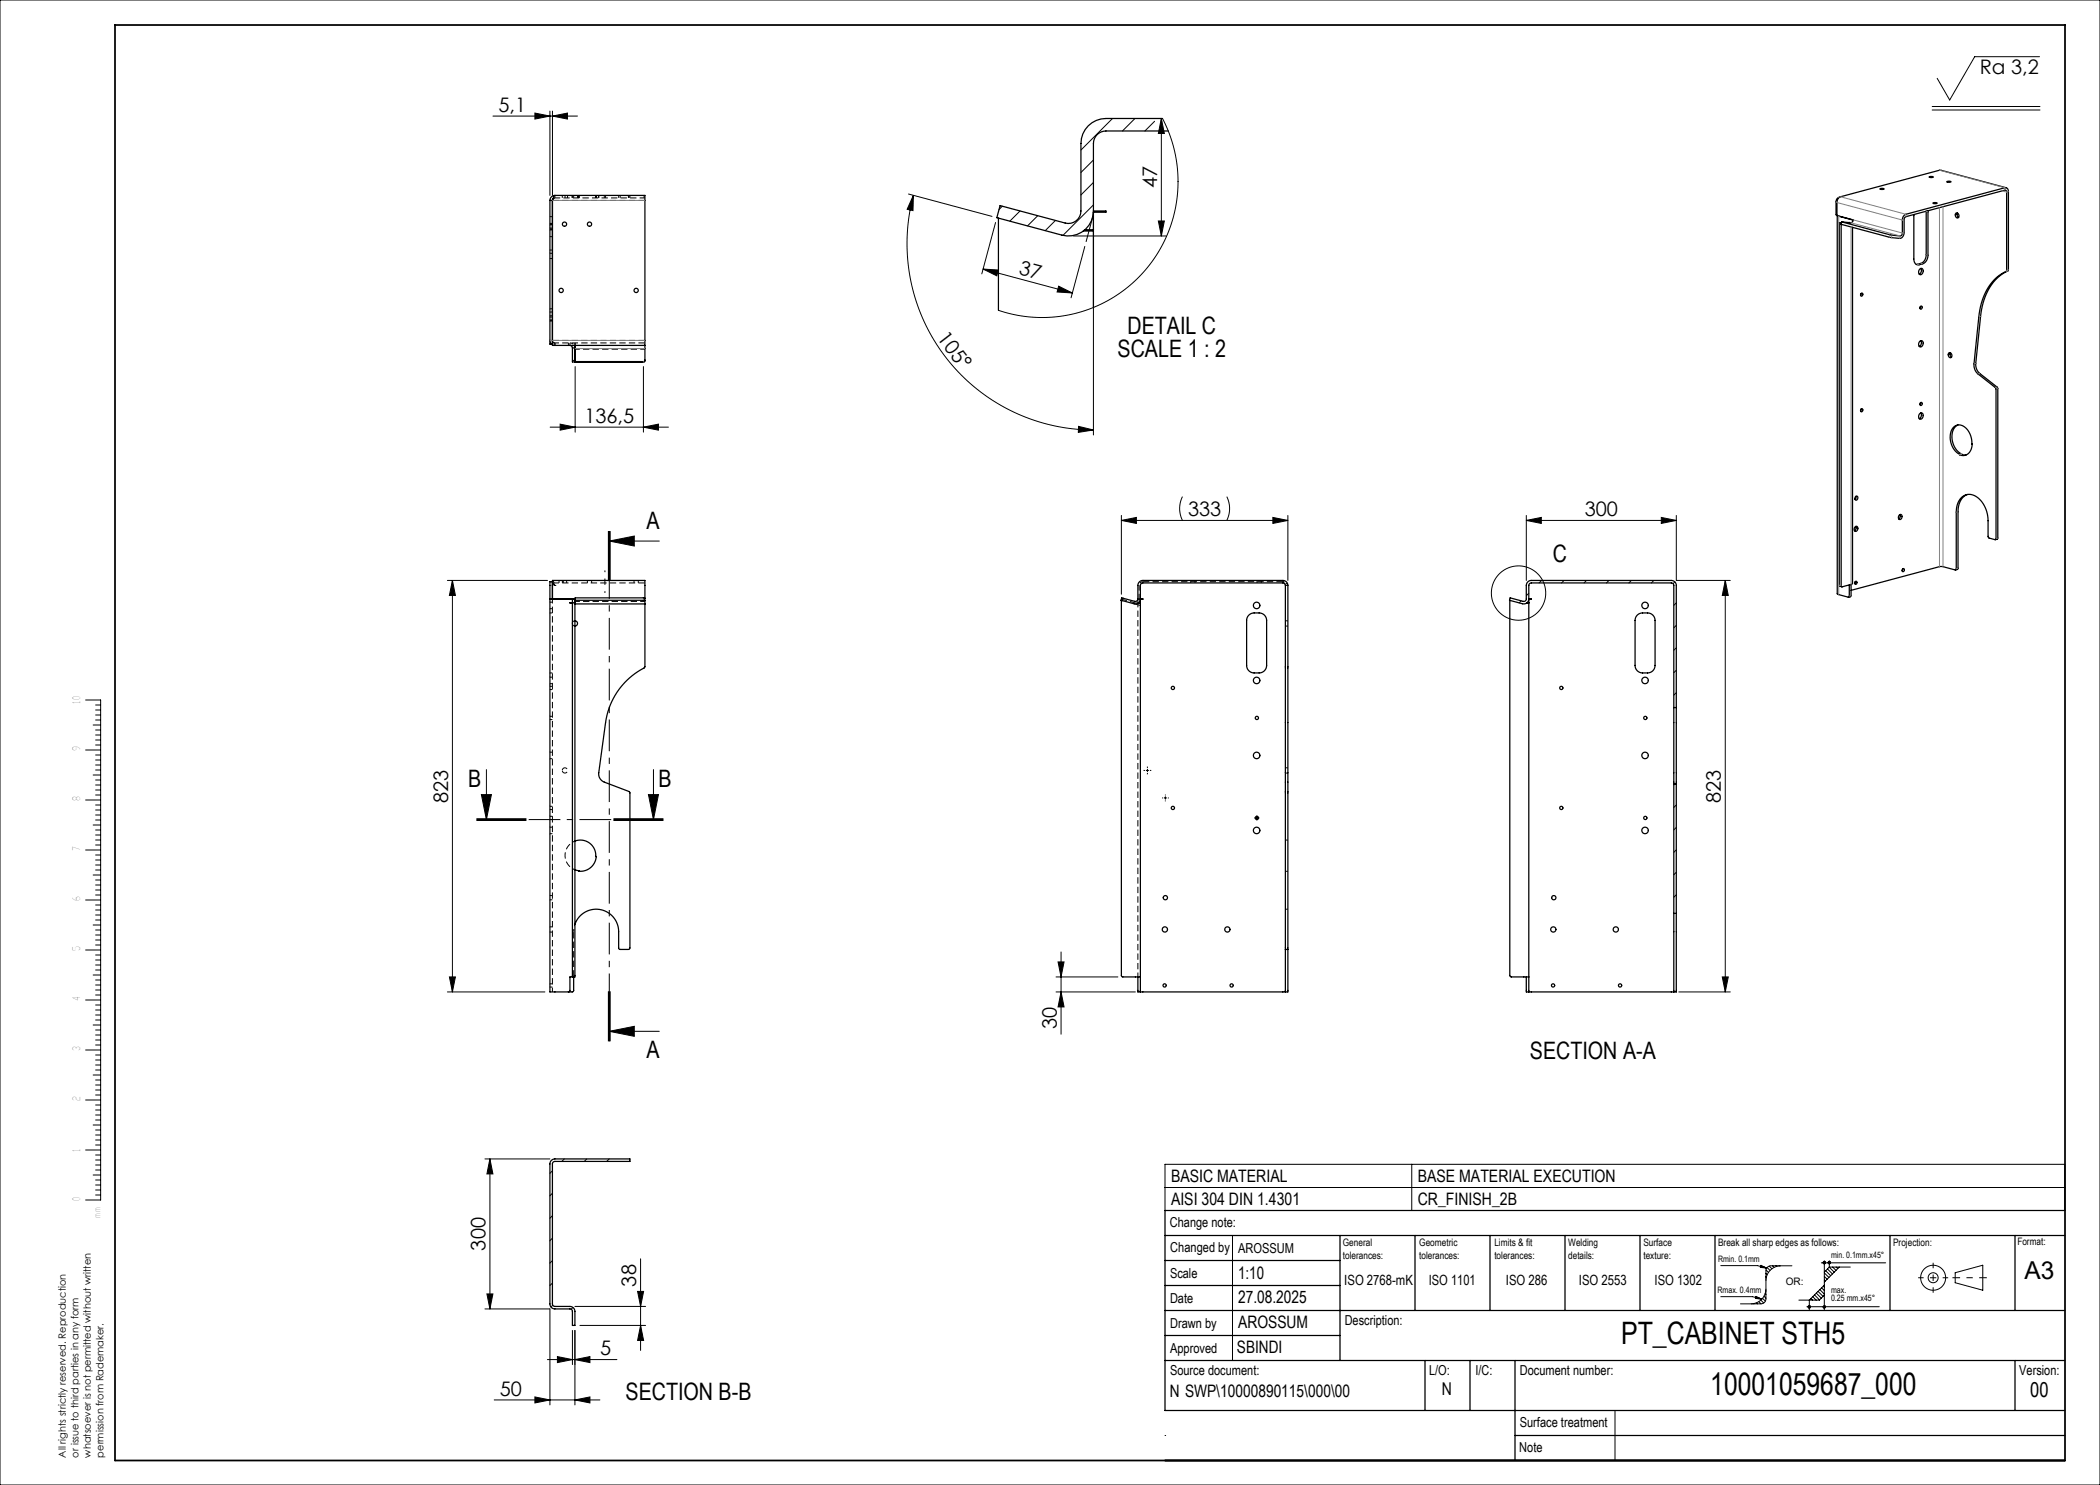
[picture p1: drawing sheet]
<svg xmlns="http://www.w3.org/2000/svg" width="420mm" height="297mm" viewBox="0 0 420 297" stroke-linecap="round" stroke-linejoin="round" font-family="sans-serif">
<g fill="none" stroke="#000" stroke-width=".2">
<path d="M0 0h420v297h-420zM407.9 11.3h-13l-5 8.7-2.5-4.3M98.6 23.2h16.9M107 22.6l3 .6-3 .6zM110 22.2v16.9M110.5 23.2l3-.6v1.2zM110.5 22.2v16.9M181.7 38.8l16.7 4.5M182.7 39.1l-.1 3-1.2-.2zM182.7 39.1a37.3 37.3 0 0 0 36 46.9M218.7 32l-2.5 2.5M218.7 36.5l-2.5 2.5"/>
<path d="M222.5 23.7l-6.3 6.3M227 23.7l-2.5 2.5M230.9 24.3l-1.9 1.9M232.3 23.7l.6 3h-1.2zM232.3 23.7v23.5M232.5 23.7l1.6 3.7 1 3.9 .5 4.1-.2 3.9-.7 4-1.3 3.8-1.9 3.6-2.4 3.3-2.9 2.9-3.2 2.4-3.6 1.9-3.8 1.3-4 .8-4 .2-4.1-.4-3.8-1M386.4 21.3h21.6M386.4 22h21.6M196.6 53.8l3.1 .2-.3 1.2zM196.6 53.8l17.9 4.8M199.1 44.5l-2.7 10.3M200.5 41.2l-.7 .7"/>
<path d="M204 42.2l-2 2M207.5 43.1l-2 2.1M211.1 44.1l-2.1 2M211.7 57.2l2.8 1.4-3.1-.2zM214.7 47.2h18.6M217 49.3l-2.8 10.3M218.5 43.5l-1.3 4.8M218.7 41l-6.1 6.1M218.7 43.2v43.8M231.7 44.2h1.2l-.6 3zM115 73.3v13.1M128.7 73.3v13.1"/>
<path d="M110 85.4h23.7M112 84.8l3 .6-3 .6zM128.7 85.4l3-.6v1.2zM215.7 85.3l3 .7-3 .5zM236.5 99.3a5.3 5.3 0 0 0 0 4.8M245.4 99.3a5.3 5.3 0 0 1 0 4.8M89.5 116.1h20M90.5 116.1l.6 3h-1.2zM90.5 116.1v82.3M121.7 106.2v10M121.9 108.2l5-1v2zM121.9 106.2v10"/>
<path d="M121.9 108.2h10M122 106.2v10M224.3 104.1l3-.6v1.2zM224.3 104.1h33.3M224.3 103.1v15.7M254.6 103.5l3 .6-3 .6zM257.6 103.1v13M305.3 104.1l3-.6v1.2zM305.3 103.1v13M305.3 104.1h30M305.8 118.6l-.5 .5M308.3 116.1l-.5 .5"/>
<path d="M312.8 116.1l-.5 .5M317.3 116.1l-.5 .5M321.8 116.1l-.5 .5M326.3 116.1l-.5 .5M330.8 116.1l-.5 .5M332.3 103.5l3 .6-3 .6zM335 116.4l-.4 .3M335.3 103.1v13h10.8M345.1 116.1v82.3M345.1 116.1l.6 3h-1.2zM17.1 140h3v100h-3M304.2 120.2l-.4 .4"/>
<path d="M335.3 120.6l-.5 .5M335.3 125.1l-.5 .5M335.3 129.6l-.5 .5M335.3 134l-.5 .5M335.3 138.5l-.5 .5M17.1 160h3M17.1 150h3M18.6 155h1.5M18.6 145h1.5M19.1 154h1M19.1 153h1M19.1 152h1"/>
<path d="M19.1 151h1M19.1 156h1M19.1 157h1M19.1 158h1M19.1 159h1M19.1 144h1M19.1 143h1M19.1 142h1M19.1 141h1M19.1 146h1M19.1 147h1M19.1 148h1"/>
<path d="M19.1 149h1M96.3 158.9h2l-1 5zM97.3 153.9v10M129.7 158.9h2l-1 5zM130.7 153.9v10M229.2 154.1h.5M229.5 153.8v.5M232.8 159.6h.5M233.1 159.3v.5M335 156.8l-.2 .2M17.1 170h3M18.6 175h1.5"/>
<path d="M18.6 165h1.5M19.1 174h1M19.1 173h1M19.1 172h1M19.1 171h1M19.1 176h1M19.1 177h1M19.1 178h1M19.1 179h1M19.1 164h1M19.1 163h1M19.1 162h1"/>
<path d="M19.1 161h1M19.1 166h1M19.1 167h1M19.1 168h1M19.1 169h1M95.3 163.9h10M95.3 163.7h10M95.3 164.1h10M122.7 163.9h10M122.7 163.7h10M122.7 164.1h10M251.1 163.6h.5"/>
<path d="M251.4 163.3v.5M335.3 161l-.5 .5M335.3 165.5l-.5 .5M335.3 170l-.5 .5M335.3 174.5l-.5 .5M335.3 178.9l-.5 .5M17.1 190h3M17.1 180h3M18.6 195h1.5M18.6 185h1.5M19.1 194h1M19.1 193h1"/>
<path d="M19.1 192h1M19.1 191h1M19.1 196h1M19.1 197h1M19.1 198h1M19.1 199h1M19.1 184h1M19.1 183h1M19.1 182h1M19.1 181h1M19.1 186h1M19.1 187h1"/>
<path d="M19.1 188h1M19.1 189h1M89.5 198.4h19.5M89.9 195.4h1.2l-.6 3zM121.7 198.3v10M121.9 198.3v10M122 198.3v10zM211.2 198.4h15.9M211.2 195.4h12.4M211.6 192.4h1.2l-.6 3zM212.2 198.4l.6 3h-1.2zM212.2 190.4v16.4"/>
<path d="M335.8 198.4h10.3M344.5 195.4h1.2l-.6 3zM17.1 210h3M17.1 200h3M18.6 215h1.5M18.6 205h1.5M19.1 214h1M19.1 213h1M19.1 212h1M19.1 211h1M19.1 216h1M19.1 217h1"/>
<path d="M19.1 218h1M19.1 219h1M19.1 204h1M19.1 203h1M19.1 202h1M19.1 201h1M19.1 206h1M19.1 207h1M19.1 208h1M19.1 209h1M121.9 206.3l5-1v2zM121.9 206.3h10"/>
<path d="M17.1 230h3M17.1 220h3M18.6 235h1.5M18.6 225h1.5M19.1 234h1M19.1 233h1M19.1 232h1M19.1 231h1M19.1 236h1M19.1 237h1M19.1 238h1M19.1 239h1"/>
<path d="M19.1 224h1M19.1 223h1M19.1 222h1M19.1 221h1M19.1 226h1M19.1 227h1M19.1 228h1M19.1 229h1M97 231.8h13M98 231.8v30M98 231.8l.6 3h-1.2zM110.5 234.2l-.5 .5"/>
<path d="M110.5 238.7l-.5 .5M112.9 231.8l-.5 .5M117.4 231.8l-.5 .5M121.8 231.8l-.5 .5M126 232.1l-.2 .2M233 232.9h180v9.2h-180zM233 237.5h180M282.4 232.9v9.2M97.4 258.8h1.2l-.6 3zM110.5 243.1l-.5 .5M110.5 247.6l-.5 .5M110.5 252.1l-.5 .5"/>
<path d="M110.5 256.6l-.5 .5M127.5 258.3h1.2l-.6 3zM128.1 251.8v18.3M246.5 247.1v25M344.2 253.1h7.3l1.8 .5M344.2 259.3h6.3l1.8 .5M351.2 259.3l1.1 .5-1.2-.1zM351.8 259.7l-.6-.1 .1-.2 1 .4M352.2 253.1l1.1 .5-1.2-.1zM352.5 259.7l.6 .5M352.7 253.5l-.5-.1v-.2l1.1 .4M352.8 259.2l.4 .4"/>
<path d="M353 258.7l.2 .2M353.2 258.2h.1M353.2 257.8a3 3 0 0 1-3 3M353.2 254.7l.2 .2M353.2 255.4l.1 .1M353.2 254l.5 .5M353.4 253.5l.6 .6M353.8 253.2l.6 .6M354.5 253.2l.3 .3M355.2 253.2l.1 .1M355.9 253.2h.1M356.2 253.2a3 3 0 0 0-3 3"/>
<path d="M358.4 253.2h-4.2a1 1 0 0 0-1 1v5.6a1 1 0 0 1-1 1M362.2 259.7l.3 .3M362.6 259.3l.6 .7M362.9 259l1 1M363.3 258.6l1 1M363.6 258.3l1 1M364 257.9l.9 .9M364.3 252.6h12.8M364.3 257.6l.6 .5M364.7 257.2l.2 .2M364.8 252.3l-.2 .2M364.9 252.2v9.8"/>
<path d="M364.9 259l-1 1h-4.1M364.9 257l-3 3v2M364.9 254.6l.9 .9M364.9 255.3l.5 .6M364.9 256l.2 .2M365 252.3l-.4 .3M365 252.4l-.3 .3M365.1 252.4l-.3 .4M365.1 252.6l-.2 .2M365.1 254.1l1 1M365.5 253.8l1 1M365.8 252.3l-.2 .2"/>
<path d="M365.8 253.4l1 1M365.9 253.4h4.2M365.9 253.4l-1 1M365.9 252.2v1.2M366 252.3l-.4 .3M366 252.3l-.3 .4M366.1 252.4l-.3 .4M366.1 252.6l-.2 .2M366.5 253.4l.7 .7M367.2 253.4l.3 .3M367.9 253.4l-3 3M391 254.5l5.6-1.5v5l-5.6-1.5z"/>
<path d="M97 261.8h13v19.2M98.8 280h21.2M107 279.4l3 .6-3 .6zM109.5 271.9h13.9M110.6 261l-.4 .4M111.5 271.3l3 .6-3 .6zM114.5 266.1v6.8M114.6 261.5l-.4 .4M115 271.9l3-.6v1.2zM115 261.3h14.1M115 280l3-.6v1.2zM115 266.1v14.9"/>
<path d="M116 265.1h13.1M128.1 265.1l.6 3h-1.2zM348.1 260.8h4.1M350.7 260.7l.1 .1M351.3 260.6l.2 .2M351.8 260.3l.4 .5M352.2 260l.5 .6M361.4 261.3h14.4M361.7 261.2h.1M361.9 261.1l-.3 .3M362 261.2l-.3 .3M362.1 261.2l-.4 .4"/>
<path d="M362.1 261.4l-.3 .2M364.9 261.1l-.3 .3M365 261.2l-.3 .3M365.1 261.2l-.4 .4M365.1 261.3l-.3 .3M233 287.1h.1M323 282.1v10"/>
<circle cx="303.7" cy="118.6" r="5.4"/>
<circle cx="364.9" cy="252.5" r=".25"/>
<circle cx="365.9" cy="252.5" r=".25"/>
<circle cx="386.6" cy="255.5" r="2.5"/>
<circle cx="386.6" cy="255.5" r="1"/>
<circle cx="361.9" cy="261.4" r=".25"/>
<circle cx="364.9" cy="261.4" r=".25"/>
</g>
<path d="M383.6 255.5h6M386.6 258.5v-6" fill="none" stroke="#000" stroke-width=".2" stroke-dasharray="15.2 1.3 1.3 1.3" stroke-dashoffset="14.1" stroke-linecap="butt"/>
<path d="M390.5 255.5h6.9" fill="none" stroke="#000" stroke-width=".2" stroke-dasharray="15.2 1.3 1.3 1.3" stroke-dashoffset="13.7" stroke-linecap="butt"/>
<g fill="none" stroke="#000" stroke-width=".25">
<path d="M110.6 39.8l-.1 .3M111 39.1h18v30M111 39.1l-.5 1M111 39.1a1 1 0 0 0-1 1M232.5 23.7h-11.3a5 5 0 0 0-5 5v13.5a2.5 2.5 0 0 1-3.2 2.4l-13-3.5-.6 2.4 13 3.5a5 5 0 0 0 6.3-4.8M233.7 26.2h-12.5a2.5 2.5 0 0 0-2.5 2.5v13.5M367.9 39.5a.84 .84 0 0 0-.7 .9v2.6h.2M376 37.7l.8 .1-.5 .1zM385.8 35.4l.5-.1 .4 .1-.5 .1zM389.4 36.3h.8l-.5 .2zM401.2 37.5l-13.3-3.5-19.8 5.4a1.19 1.19 0 0 0-.7 1.1v2.6l3.2 .9-.1 .3-.3 .2-1.9-.1M110 40.1v28.7h.5v-.7"/>
<path d="M110 40.1h.5M110.5 40.1v28M199.7 43.6v18.5M216.7 46.2h2M217 45.9h1.7M218.7 42.4h.1M218.7 42.2h2.5v.2h-2.5M218.7 42.4v19.1M367.4 43.1l.1 75.7 2.3 .6 .1-2.4M367.5 43.1l3.1 .9M367.9 44.5v72.5l.1 .2 .4 .2M367.9 44.5l.3 .1"/>
<path d="M367.9 44.5l.4 .1M368.2 44.9l9.7 2.6 2 .2a1.04 1.04 0 0 0 .9-1.2v-2.7l.3-.4 20-5.4 .2 .4v15.7a10 10 0 0 0-5.3 7.9l-1.2 10.8a2.38 2.38 0 0 0 .8 2l3.5 2.7 .1 .3v29.9l-.1 .2-1.3-.3-.1-.2-.1-3.3a5.3 5.3 0 0 0-3.3-5.2 2.66 2.66 0 0 0-3 2.8l-.1 12.3-2.7-.7h-.5l-17.8 4.8M368.2 44.9v72.3l.2 .2 1.8-.5M368.2 44.6v.2M368.2 44.6h.1M368.3 44.4l9.7 2.6 2 .2 .3-.1 .2-.4v-2.7a1.19 1.19 0 0 1 .7-1.1l19.8-5.4a.64 .64 0 0 1 .7 .8v15.7a10 10 0 0 0-5.4 7.9l-1.1 10.8a2.39 2.39 0 0 0 .7 2l3.5 2.7 .2 .3v29.9l-.1 .2-.4 .1M368.3 44.4l-.1 .5M369.9 44.5h.1M370 44.5h-.1M370.5 45.5v71.2l-.3 .2M370.6 44v.2M370.6 44h.1"/>
<path d="M372.2 58.7l-.1 .4M384 53.8a.46 .46 0 0 1 .6 0 .46 .46 0 0 1 0 .7 .47 .47 0 0 1-.6 .4 .47 .47 0 0 1-.3-.7zM384.2 53.7a.8 .8 0 0 1-.3 1.1M385.2 42.2v8.7a1.79 1.79 0 0 1-1 1.8l-.9 .2M385.6 42.2v8.8a1.79 1.79 0 0 1-1.1 1.8l-.7 .2a.96 .96 0 0 1-1-1.2v-8.9M386.6 40.6h.8l-.5 .1zM391.2 42.7a.49 .49 0 0 1 .6 .3 .49 .49 0 0 1-.4 .6 .64 .64 0 0 1-.2-.9zM391.5 42.6a.67 .67 0 0 0 .2 .9M110.3 68.8l.2 .2M110.5 68.1v.1M110.5 68.1v1h18.5M114 69.1l.3 .1 .2 .4"/>
<path d="M114.5 69.6v2.8h.5v-2.8M114.5 69.6h.5M114.8 69.1l.2 .5M115 69.1v3.3h13.7l.3-.2v-3.1M129 72l-.3 .3h-13.7M384 68.3a.46 .46 0 0 1 .6 0 .46 .46 0 0 1 0 .6 .47 .47 0 0 1-.6 .5 .47 .47 0 0 1-.3-.7zM384.1 61.3l-.1 .4M384.2 68.1a.8 .8 0 0 1-.3 1.2M389.8 70.6a.49 .49 0 0 1 .6 .3 .49 .49 0 0 1-.4 .6 .64 .64 0 0 1-.2-.9zM390.1 70.6a.67 .67 0 0 0 .2 .8M371.2 99.3a.35 .35 0 0 1 .4 .4 .35 .35 0 0 1-.6 .2v-.3zM371.2 99.3v.3l-.2 .3"/>
<path d="M372.2 81.8l-.1 .4M384 82.7a.46 .46 0 0 1 .6 0 .46 .46 0 0 1 0 .7 .47 .47 0 0 1-.6 .4 .47 .47 0 0 1-.3-.7zM384.1 80.6l-.1 .3M384.2 82.6a.8 .8 0 0 1-.3 1.1M390.7 85.4a1.91 1.91 0 0 1 3 .9 4.9 4.9 0 0 1 .7 2.5 2.34 2.34 0 0 1-1.7 2.3l-.7-.2a3.8 3.8 0 0 1-1.3-5.5zM391.6 85a3.2 3.2 0 0 0-.7 4.4 3.1 3.1 0 0 0 1.4 1.4l.3 .2h.6M393.4 98.9a3.4 3.4 0 0 0-1.8 3.4v11.4l-.1 .2-.4 .1M110 119.8h5v75.6h-.5M110 119.8h5M110.5 116.3h-.5v82.1l4.6-.1 .1-.2v-2.7M110.5 116.3v.8M110.5 116.3v.1"/>
<path d="M110.5 117.1v2.7M110.5 117.1v-1h18.5v17.3a15.1 15.1 0 0 0-7.9 11.1l-1.4 10.1a1.75 1.75 0 0 0 1.2 1.8l4.9 1.9 .2 .2v31.1l-.2 .2-1.8 .1-.2-.1-.1-3.5a4.5 4.5 0 0 0-3.7-4.4 4.5 4.5 0 0 0-5 3M114.5 119.8v75.6M129 119.7l-14-.1v1.2h14M228.1 119.8h.1M228.1 119.8h.5h-.5a1 1 0 0 1-1.3 1l-2.6-.7 .1-.5 2.6 .7a.5 .5 0 0 0 .7-.5v-2.7a1 1 0 0 1 1-1h28a1 1 0 0 1 1 1v72.8M305.8 119.8h.1M305.8 119.8a1 1 0 0 1-1.3 1l-2.6-.7 .1-.5 2.6 .7a.5 .5 0 0 0 .7-.5v-2.7a1 1 0 0 1 1-1h28a1 1 0 0 1 1 1v24.4M305.8 119.8v-2.8l.4-.4 28.3 .1 .3 .4v24.4M305.8 119.8v78.6M305.8 119.8h.5h-.5M370.2 116.9v2.3l-.5 .2"/>
<path d="M371 105.4a.38 .38 0 0 1 .5 0 .38 .38 0 0 1 0 .5 .39 .39 0 0 1-.5 .3 .39 .39 0 0 1-.1-.6zM371 116.3l-.1 .4M371.1 105.3a.67 .67 0 0 1-.2 .9M379.9 103a.38 .38 0 0 1 .5 0 .38 .38 0 0 1 0 .6 .39 .39 0 0 1-.6 .3 .39 .39 0 0 1-.1-.7zM380 102.9a.67 .67 0 0 1-.2 .9M380.5 113.8l-.1 .4M114.5 120.5h-.5l.5 .1M115 124.2a.52 .52 0 0 1 .5 .5 .52 .52 0 0 1-.5 .5M115 120.1h14M224.3 120.1v75l.3 .3h3.5M227.7 120.6h.4M227.7 120.5h.4"/>
<path d="M249.8 123l.8-.4h1.2a1.5 1.5 0 0 1 1.5 1.5v9a1.5 1.5 0 0 1-1.5 1.5h-1a1.5 1.5 0 0 1-1.5-1.5v-9l.2-.7zM302 120.1v75l.3 .3h3.5M305.4 120.6h.4M305.4 120.5h.4M327.5 123l.8-.4h1.2a1.5 1.5 0 0 1 1.5 1.5v9a1.5 1.5 0 0 1-1.5 1.5h-1a1.5 1.5 0 0 1-1.5-1.5v-9l.2-.7zM334.8 141.5v41.2M334.8 141.5h.5M334.8 156.8h.5M335.3 141.5v41.2M115 174l.7 .1M115 168.2a3.1 3.1 0 0 1 4.2 3.1M115.8 174.2h.1"/>
<path d="M119.2 171.3h.1M119.2 171.3a3.1 3.1 0 0 1-3.4 2.9M114.5 195.4h-.5v2.7l-.3 .3M227.6 195.4v3h.5M228.1 198.4h29M257.1 189.9l-.1-73-.4-.3h-28.1l-.3 .1-.1 .4v81.3M257.1 189.9v8.5M257.1 189.9h.5M257.6 189.9v8.5h-.5M305.3 195.4v3h.5M305.8 198.4h29M334.8 182.7v15.7"/>
<path d="M334.8 182.7h.5M335.3 182.7v15.7h-.5M110.3 232.1l.7-.3h15v.5h-15l-.5 .3v28.3l.4 .4h3.1a1 1 0 0 1 1 1v2.8h-.5v-2.8l-.2-.4-.3-.1h-3a1 1 0 0 1-1-1v-28zM233 257.1h35M233 252.1h35M233 247.1h180M268 247.1v25M283 247.1v15M298 247.1v15M313 247.1v15M328 247.1v15M343 247.1v15"/>
<path d="M378 247.1v15M403 247.1v15M413 242.1h-180v40h180M233 267.1h35M233 272.1h180M233 262.1h180M285 272.1v10M294 272.1v10M303 272.1v20M403 272.1v10M303 287.1h110"/>
<circle cx="112.2" cy="58.1" r=".43"/>
<circle cx="112.9" cy="44.8" r=".43"/>
<circle cx="117.9" cy="44.8" r=".43"/>
<circle cx="127.2" cy="58.1" r=".42"/>
<circle cx="372.3" cy="58.9" r=".28"/>
<circle cx="384.2" cy="61.5" r=".28"/>
<circle cx="372.3" cy="82.1" r=".28"/>
<circle cx="384.2" cy="80.8" r=".28"/>
<circle cx="371.1" cy="116.6" r=".28"/>
<circle cx="380.6" cy="114" r=".28"/>
<circle cx="234.6" cy="137.6" r=".33"/>
<circle cx="251.3" cy="121.1" r=".65"/>
<circle cx="251.3" cy="136.1" r=".65"/>
<circle cx="312.3" cy="137.6" r=".32"/>
<circle cx="329" cy="121.1" r=".65"/>
<circle cx="329" cy="136.1" r=".65"/>
<circle cx="251.3" cy="151.1" r=".65"/>
<circle cx="251.4" cy="143.6" r=".33"/>
<circle cx="329" cy="151.1" r=".65"/>
<circle cx="329.1" cy="143.6" r=".33"/>
<circle cx="233.1" cy="179.5" r=".43"/>
<circle cx="234.6" cy="161.6" r=".33"/>
<circle cx="251.3" cy="166.1" r=".65"/>
<circle cx="251.4" cy="163.6" r=".33"/>
<circle cx="310.8" cy="179.5" r=".43"/>
<circle cx="312.3" cy="161.6" r=".32"/>
<circle cx="329" cy="166.1" r=".65"/>
<circle cx="329.1" cy="163.6" r=".33"/>
<circle cx="232.9" cy="197.1" r=".32"/>
<circle cx="233" cy="185.9" r=".52"/>
<circle cx="245.5" cy="185.9" r=".52"/>
<circle cx="246.3" cy="197.1" r=".32"/>
<circle cx="310.6" cy="197.1" r=".33"/>
<circle cx="310.7" cy="185.9" r=".53"/>
<circle cx="323.2" cy="185.9" r=".53"/>
<circle cx="324" cy="197.1" r=".32"/>
</g>
<path d="M23 5h390v287.1h-390z" fill="none" stroke="#000" stroke-width=".35"/>
<g fill="none" stroke="#000" stroke-width=".2" stroke-dasharray="1.3 .6" stroke-linecap="butt">
<path d="M111 39.6l-.4 .2M111 39.1v.5M112.5 39.1v.5M113 39.1v.5M113.5 39.6v-.5M114.4 39.1v.5M114.5 39.1v.5M114.7 39.6v-.5M115.5 39.6v-.5M115.7 39.6v-.5M115.8 39.1v.5M115.8 39.6v-.5"/>
<path d="M119.2 39.1v.5M119.2 39.6v-.5M119.7 39.1v.5M119.7 39.6v-.5M120.9 39.6v-.5M121.1 39.6v-.5M123.7 39.6v-.5M124 39.6v-.5M125.7 39.1v.5M125.8 39.6v-.5M126 39.1v.5M128.8 39.1v.5"/>
<path d="M110 47.3h.5M110 46h.5M110 45.6h.5M110 51.7h.5M110 44.8h.5M110 45.8h.5M110.5 43.3h-.5M110.5 44.7h-.5M110.5 45h-.5M110.5 50.7h-.5M110.5 50h-.5M110.5 45.8h-.5"/>
<path d="M110.5 44.8h-.5M110.5 40.1h18.5M110 62.4h.5M110 64h.5M110 64.2h.5M110 64.1h.5M110.5 68.1h-.5M110.5 61.8h-.5M110.5 63.2h-.5M110.5 63.4h-.5M110.5 68.6h18.5M110.5 69l.5 .1"/>
<path d="M110.5 68.1h18.5M111 68.6v.5M113.7 68.6v.5M114 68.6v.5M115 68.6v.5M115 72.1h-.5M115 69.1v-.5M110.5 116.6h18.5M111.8 116.1v.5M112.5 116.1v.5M112.7 116.6v-.5M113.3 116.6v-.5"/>
<path d="M117.5 116.1v.5M118.3 116.6v-.5M126.8 116.1v.5M127.7 116.6v-.5M224.3 119.8v.3M227.6 119.8h.5M228.1 119.8h-.5M238.1 116.1v.5M239 116.6v-.5M251.4 116.1v.5M252.2 116.6v-.5M256.6 116.1v.5"/>
<path d="M256.6 116.3h-28M257.6 117.1h-.5M110 134.6h.5M110 137.9h.5M110 121.7h.5M110 136.7h.5M110.5 122.6h-.5M110.5 137.3h-.5M110.5 120.4h-.5M110.5 135.4h-.5M114.5 120.5h.5M115 120.6h-.5"/>
<path d="M227.6 120.5v.1M227.7 120.6h-.6M227.7 120.5h-.1M257.1 125.2h.5M257.6 124.2h-.5M110 151.7h.5M110 143.9h.5M110.5 150.4h-.5M110.5 143.3h-.5M257.1 154.6h.5M257.6 153.6h-.5M110 180h.5"/>
<path d="M110 161.9h.5M110 166.7h.5M110 163.9h.5M110.5 179.1h-.5M110.5 161.3h-.5M110.5 165.4h-.5M110.5 163.3h-.5M257.1 174.3h.5M257.6 168h-.5M110 186.4h.5M110 197.4h.5M110.5 185.4h-.5"/>
<path d="M110.5 196.8h-.5M257.6 181.8h-.5"/>
</g>
<path d="M110.5 40.1l.5-.5M110 68.1l.3 .7M110.5 116.6l.5 .5M111 117.1l-.5-.7M257 116.9l-.4-.6M114.5 124.7l.1-.4 .4-.1M115 125.2l-.4-.1-.1-.4M110.5 198.4v-78.6M227.6 195.4v-74.8" fill="none" stroke="#000" stroke-width=".2" stroke-dasharray="1.3 .6" stroke-dashoffset=".4" stroke-linecap="butt"/>
<path d="M110.5 116.1l.5 1M111 117.1l-.8-.5-.2-.3M228.6 116.3a.75 .75 0 0 0-.8 .8M257.6 117.1l-.3-.4-.7-.4" fill="none" stroke="#000" stroke-width=".2" stroke-dasharray="1.3 .6" stroke-dashoffset=".6" stroke-linecap="butt"/>
<path d="M110.5 40.1h.1M111 117.1h.1M256.6 116.3h.1" fill="none" stroke="#000" stroke-width=".2" stroke-dasharray="1.3 .6"/>
<path d="M114.7 186.3l.3-1.4" fill="none" stroke="#000" stroke-width=".2" stroke-dasharray="1.3 .6" stroke-dashoffset=".8" stroke-linecap="butt"/>
<path d="M112.5 154.1a.52 .52 0 0 1 .7-.5 .52 .52 0 0 1 .1 .9 .52 .52 0 0 1-.8-.3v-.1M114.7 195.4v-9.1" fill="none" stroke="#000" stroke-width=".2" stroke-dasharray="1.3 .6" stroke-dashoffset="-.1" stroke-linecap="butt"/>
<path d="M115 174a3.1 3.1 0 0 1-2-2.9 3.1 3.1 0 0 1 2-2.9" fill="none" stroke="#000" stroke-width=".2" stroke-dasharray="1.3 .6" stroke-dashoffset=".7" stroke-linecap="butt"/>
<path d="M110.5 68.2l.2 .3 .3 .1M129 69.8h-14M115 120.3h14M227.6 120.5v-.7" fill="none" stroke="#000" stroke-width=".2" stroke-dasharray="1.3 .6" stroke-dashoffset=".3" stroke-linecap="butt"/>
<path d="M111 39.6h18M227.8 117.1v2.7" fill="none" stroke="#000" stroke-width=".2" stroke-dasharray="1.3 .6" stroke-dashoffset=".2" stroke-linecap="butt"/>
<path d="M114 68.6l.5 .2 .3 .3" fill="none" stroke="#000" stroke-width=".2" stroke-dasharray="1.3 .6" stroke-dashoffset=".5" stroke-linecap="butt"/>
<g fill="none" stroke="#808080" stroke-width=".2">
<path d="M367.7 39.5h.1M368.1 39.4l13.1 3.5v.4M387.9 34l13.1 3.5v.5M400.4 38.2l.9 .2 .4-.1M110.5 40.1h18.5M367.2 40.4h.2M367.4 40.5l13.1 3.5 .3-.1M367.8 43.2l-.1 75.7M370.2 44.6l9.8 2.6-.1 .5M370.2 45.4v71.5M370.6 44l9.9 2.6 .3-.1M378 47l-.1 .4"/>
<path d="M378.4 47l-.1 .5M383.5 52.9l.3 .1M384.2 52.7l.3 .1M385.2 42.3l.4 .1M385.2 50.9l.4 .1M387.9 41.5v71.8M388.6 41.3v72M401.6 54.2l-.4 .1M401.7 54l-.4 .1M110 68.1h19M115 69.7h14M128.7 72.3v.1"/>
<path d="M395.2 72.7l-.4 .1M395.9 74.7l-.3 .1M396.1 63.3l-.3 .1M399.4 77.4l-.3 .1M399.6 77.7l-.4 .1M392.3 90.8l-.3 .1M392.3 90.9l-.3 .1M367.9 117l.3 .1M370.2 119.1l-.3 .1M391.6 102.3l-.3 .1M391.6 113.7l-.3 .1M399.6 107.6l-.4 .1"/>
</g>
<path d="M227.1 120.6l-2.8-.8" fill="none" stroke="#000" stroke-width=".2" stroke-dasharray="1.3 .6" stroke-dashoffset=".1" stroke-linecap="butt"/>
<path d="M121.9 106.2v102.1" fill="none" stroke="#000" stroke-width=".2" stroke-dasharray="6.3 1.3 1.3 1.3" stroke-dashoffset="2.9" stroke-linecap="butt"/>
<path d="M132.7 163.9h-37.4" fill="none" stroke="#000" stroke-width=".2" stroke-dasharray="6.3 1.3 1.3 1.3" stroke-dashoffset="-.3" stroke-linecap="butt"/>
<g fill="none" stroke="#000" stroke-width=".2" stroke-dasharray="15.2 1.3 1.3 1.3" stroke-linecap="butt">
<path d="M226.8 120.8l1.3 .3M229 154.1h-.3M229.5 153.6v-.3M229.5 154.6v.3M230 154.1h.3M232.6 159.6h-.2M233.1 159.1v-.2M233.6 159.6h.1M233.1 160.1v.2M251.1 163.6h-.2M251.4 163.3v-.2M251.4 163.8v.3"/>
<path d="M251.6 163.6h.3"/>
</g>
<path d="M121 114.1v4.5" fill="none" stroke="#000" stroke-width=".2" stroke-dasharray="15.2 1.3 1.3 1.3" stroke-dashoffset="14.9" stroke-linecap="butt"/>
<g fill="#000">
<path d="M110.5 23.2l3-.6v1.2zM107 22.6l3 .6-3 .6z"/>
<path d="M182.7 39.1l-.1 3-1.2-.2zM215.7 85.3l3 .7-3 .5z"/>
<path d="M232.3 23.7l.6 3h-1.2zM231.7 44.2h1.2l-.6 3z"/>
<path d="M196.6 53.8l3.1 .2-.3 1.2zM211.7 57.2l2.8 1.4-3.1-.2z"/>
<path d="M128.7 85.4l3-.6v1.2zM112 84.8l3 .6-3 .6z"/>
<path d="M90.5 116.1l.6 3h-1.2zM89.9 195.4h1.2l-.6 3zM211.6 192.4h1.2l-.6 3zM212.2 198.4l.6 3h-1.2zM345.1 116.1l.6 3h-1.2zM344.5 195.4h1.2l-.6 3zM127.5 258.3h1.2l-.6 3zM128.1 265.1l.6 3h-1.2z"/>
<path d="M121.9 108.2l5-1v2zM121.9 206.3l5-1v2z"/>
<path d="M224.3 104.1l3-.6v1.2zM254.6 103.5l3 .6-3 .6z"/>
<path d="M305.3 104.1l3-.6v1.2zM332.3 103.5l3 .6-3 .6z"/>
<path d="M129.7 158.9h2l-1 5zM96.3 158.9h2l-1 5z"/>
<path d="M98 231.8l.6 3h-1.2zM97.4 258.8h1.2l-.6 3z"/>
<path d="M107 279.4l3 .6-3 .6zM115 280l3-.6v1.2z"/>
<path d="M111.5 271.3l3 .6-3 .6zM115 271.9l3-.6v1.2z"/>
</g>
<g font-size="6.2">
<text x="324.2" y="268.8">PT_CABINET STH5</text>
<text x="342.1" y="279">10001059687_000</text>
</g>
<text font-size="4.9" x="404.9" y="255.8">A3</text>
<g font-size="4.8">
<text x="223.5" y="71.3">SCALE 1 : 2</text>
<text x="225.5" y="66.8">DETAIL C</text>
<text x="129.3" y="105.9">A</text>
<text x="310.6" y="112.3">C</text>
<text x="93.7" y="157.3">B</text>
<text x="131.7" y="157.3">B</text>
<text x="129.3" y="211.6">A</text>
<text x="306" y="211.8">SECTION A-A</text>
<text x="125.1" y="279.9">SECTION B-B</text>
</g>
<text font-size="4.1" x="406" y="279.3">00</text>
<g font-size="4">
<text x="395.9" y="14.9">Ra 3,2</text>
<text x="99.7" y="22.3">5,1</text>
<text x="231.4" y="37.7" transform="rotate(-90 231.4 37.7)">47</text>
<text x="203.6" y="54.8" transform="rotate(15 203.6 54.8)">37</text>
<text x="187.3" y="67.6" transform="rotate(52 187.3 67.6)">105°</text>
<text x="116.9" y="84.6">136,5</text>
<text x="237.6" y="103.2">333</text>
<text x="316.9" y="103.2">300</text>
<text x="89.6" y="160.6" transform="rotate(-90 89.6 160.6)">823</text>
<text x="344.2" y="160.6" transform="rotate(-90 344.2 160.6)">823</text>
<text x="211.3" y="205.7" transform="rotate(-90 211.3 205.7)">30</text>
<text x="97.1" y="250.1" transform="rotate(-90 97.1 250.1)">300</text>
<text x="127.3" y="257.3" transform="rotate(-90 127.3 257.3)">38</text>
<text x="120.1" y="271">5</text>
<text x="99.9" y="279.1">50</text>
</g>
<text font-size="3.5" x="288.4" y="279.1">N</text>
<g font-size="3.4">
<text x="234.2" y="236.3">BASIC MATERIAL</text>
<text x="283.6" y="236.3">BASE MATERIAL EXECUTION</text>
<text x="234.2" y="241">AISI 304 DIN 1.4301</text>
<text x="283.6" y="241">CR_FINISH_2B</text>
<text x="247.6" y="255.8">1:10</text>
<text x="247.6" y="260.5">27.08.2025</text>
<text x="247.6" y="265.5">AROSSUM</text>
<text x="247.4" y="270.6">SBINDI</text>
<text x="234" y="279.3">N SWP\10000890115\000\00</text>
</g>
<g font-size="2.8">
<text x="268.9" y="257">ISO 2768-mK</text>
<text x="285.8" y="257">ISO 1101</text>
<text x="301.2" y="257">ISO 286</text>
<text x="315.8" y="257">ISO 2553</text>
<text x="330.9" y="257">ISO 1302</text>
</g>
<g font-size="2.7">
<text x="234" y="245.4">Change note:</text>
<text x="234.1" y="250.4">Changed by</text>
<text x="247.6" y="250.7">AROSSUM</text>
<text x="234" y="255.5">Scale</text>
<text x="234" y="260.5">Date</text>
<text x="234" y="265.5">Drawn by</text>
<text x="269" y="265">Description:</text>
<text x="234" y="270.6">Approved</text>
<text x="234" y="275.1">Source document:</text>
<text x="285.8" y="275.1">L/O:</text>
<text x="295.1" y="275.1">I/C:</text>
<text x="304" y="275.1">Document number:</text>
<text x="403.9" y="275.1">Version:</text>
<text x="303.9" y="285.5">Surface treatment</text>
<text x="303.9" y="290.5">Note</text>
</g>
<g font-size="2.1">
<text x="16" y="140.8" transform="rotate(-90 16 140.8)">10</text>
<text x="16" y="150.2" transform="rotate(-90 16 150.2)">9</text>
<text x="16" y="160.2" transform="rotate(-90 16 160.2)">8</text>
<text x="16" y="170.2" transform="rotate(-90 16 170.2)">7</text>
<text x="16" y="180.2" transform="rotate(-90 16 180.2)">6</text>
<text x="16" y="190.2" transform="rotate(-90 16 190.2)">5</text>
<text x="16" y="200.2" transform="rotate(-90 16 200.2)">4</text>
<text x="16" y="210.2" transform="rotate(-90 16 210.2)">3</text>
<text x="16" y="220.2" transform="rotate(-90 16 220.2)">2</text>
<text x="16" y="230.5" transform="rotate(-90 16 230.5)">1</text>
<text x="16" y="240.2" transform="rotate(-90 16 240.2)">0</text>
<text x="20.1" y="243.5" transform="rotate(-90 20.1 243.5)">mm</text>
<text x="268.6" y="249.2">General</text>
<text x="268.6" y="251.7">tolerances:</text>
<text x="283.9" y="249.2">Geometric</text>
<text x="283.9" y="251.7">tolerances:</text>
<text x="298.9" y="249.2">Limits &amp; fit</text>
<text x="298.9" y="251.7">tolerances:</text>
<text x="313.7" y="249.2">Welding</text>
<text x="313.7" y="251.7">details:</text>
<text x="328.7" y="249.2">Surface</text>
<text x="328.7" y="251.7">texture:</text>
<text x="343.6" y="249.2">Break all sharp edges as follows:</text>
<text x="378.6" y="249.2">Projection:</text>
<text x="403.5" y="249.1">Format:</text>
<text x="357.2" y="256.9">OR:</text>
</g>
<g font-size="2">
<text x="13.2" y="291.5" transform="rotate(-90 13.2 291.5)">All rights strictly reserved. Reproduction</text>
<text x="15.7" y="291.5" transform="rotate(-90 15.7 291.5)">or issue to third parties in any form</text>
<text x="18.2" y="291.5" transform="rotate(-90 18.2 291.5)">whatsoever is not permitted without written</text>
<text x="20.7" y="291.5" transform="rotate(-90 20.7 291.5)">permission from Rademaker.</text>
</g>
<g font-size="1.8">
<text x="366.2" y="251.7">min. 0.1mm.x45°</text>
<text x="343.6" y="252.4">Rmin. 0.1mm</text>
<text x="343.5" y="258.7">Rmax. 0.4mm</text>
<text x="366.2" y="258.5">max.</text>
<text x="366.2" y="260.3">0.25 mm.x45°</text>
</g>
</svg>
